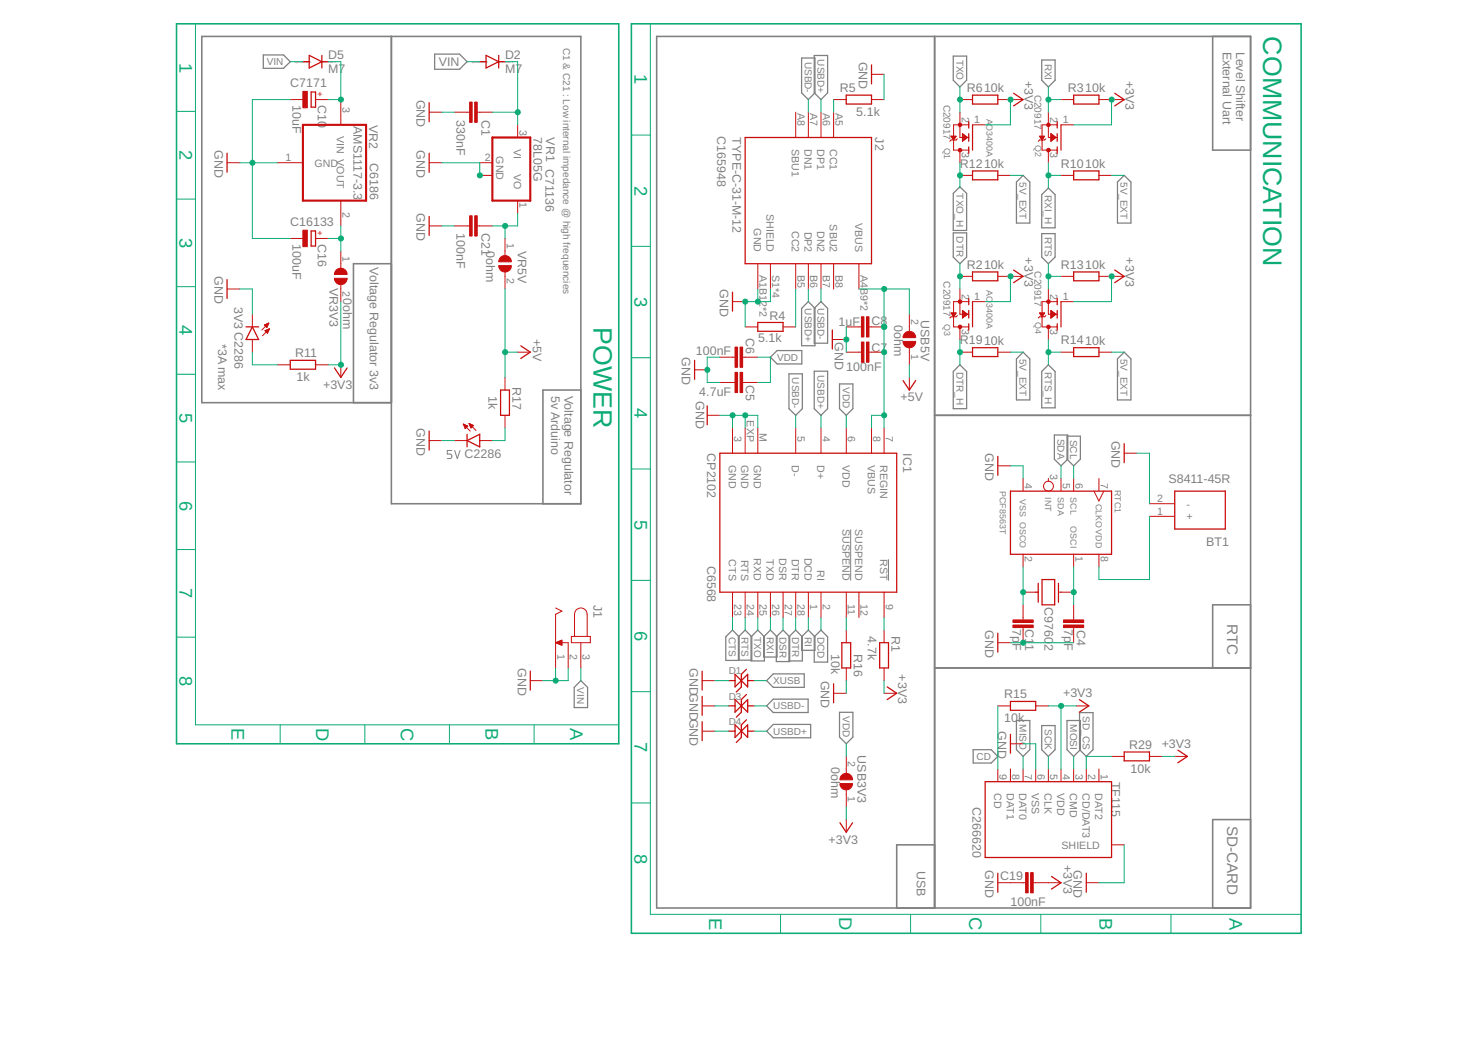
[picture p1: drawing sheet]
<svg xmlns="http://www.w3.org/2000/svg" width="297mm" height="210mm" viewBox="0 0 297 210" stroke-linecap="round" stroke-linejoin="round" font-family="sans-serif">
<path d="M78.7 7.3v94h38v-94h-76.1v73.7h38.1M132 7.3h119.3v175.3h-119.3zM187.8 7.3v175.3M243.7 7.3v22.9h7.6M78.7 53h-7.7v28M116.7 78.4h-7.6v22.9M187.8 83.5h63.5M187.8 134.3h63.5M251.3 121.6h-7.6v12.7M187.8 169.9h-7.6v12.7M251.3 164.8h-7.6v17.8" fill="none" stroke="#808080" stroke-width=".32"/>
<path d="M90.8 90.6h-.9v.7h.5a.46 .46 0 0 1 .4 .4 .46 .46 0 0 1-.4 .5h-.5M91.4 90.6l.5 1.6 .6-1.6M171 106.4v10.3M178.6 112.5v4.2" fill="none" stroke="#808080" stroke-width=".2"/>
<g fill="none" stroke="#808080" stroke-width=".25">
<path d="M52.9 11h4.1l1.3 1.4-1.3 1.3h-4.1zM87.4 10.9h5l1.5 1.5-1.5 1.5h-5zM161.1 11.7h2.7v7l-1.3 1.3-1.4-1.3zM163.6 11.2h2.7v7.5l-1.3 1.3-1.4-1.3zM191.6 11.3h2.7v4.8l-1.4 1.4-1.3-1.4zM209.4 12.1h2.6v4l-1.3 1.4-1.3-1.4zM192.9 37.5l1.4 1.4v7.4h-2.7v-7.4zM204.3 36.6l1.3-1.3 1.4 1.3v8.3h-2.7zM209.4 39.1l1.3-1.3 1.3 1.3v6.7h-2.6zM224.6 36.6l1.3-1.3 1.4 1.3v8.3h-2.7zM191.6 46.8h2.7v4.9l-1.4 1.3-1.3-1.3zM209.4 47h2.6v4.7l-1.3 1.3-1.3-1.3z"/>
<path d="M156.2 70.5h4.9v2.7h-4.9l-1.4-1.4zM158.6 75.2h2.6v7l-1.3 1.3-1.3-1.3zM162.5 60.6l1.3 1.4v7.5h-2.7v-7.5zM163.6 74.6h2.7v7.6l-1.3 1.3-1.4-1.3zM165 60.6l1.3 1.4v7h-2.7v-7zM168.7 77.2h2.7v5l-1.3 1.3-1.4-1.3zM192.9 73.3l1.4 1.4v7.5h-2.7v-7.5zM205.6 70.8l1.4 1.4v8.2h-2.7v-8.2zM210.7 73.3l1.3 1.4v7.3h-2.6v-7.3zM224.6 72.2l1.3-1.4 1.4 1.4v8.2h-2.7zM211.9 87.5h2.7v4.8l-1.4 1.4-1.3-1.4zM214.4 87.7h2.7v4.6l-1.3 1.4-1.4-1.4z"/>
<path d="M116.7 136.8l1.4 1.4v4.1h-2.7v-4.1zM147.2 126.7l1.3 1.3v4.8h-2.6v-4.8zM149.8 126.7l1.3 1.3v4.7h-2.7v-4.7zM152.3 126.7l1.3 1.3v4.9h-2.7v-4.9zM154.8 126.7l1.4 1.3v4.1h-2.7v-4.1zM155.4 135.5h6.2v2.7h-6.2l-1.3-1.4zM157.4 126.7l1.3 1.3v5h-2.7v-5zM159.9 126.7l1.3 1.3v4.9h-2.6v-4.9zM162.5 126.7l1.3 1.3v2.7h-2.7v-2.7zM163.6 128l1.4-1.3 1.3 1.3v5.1h-2.7zM155.4 140.6h7v2.7h-7l-1.3-1.4zM155.4 145.6h7.5v2.7h-7.5l-1.3-1.3z"/>
<path d="M168.7 143.2h2.7v5l-1.3 1.3-1.4-1.3zM195.6 150.7h3.6l1.3 1.4-1.3 1.3h-3.6zM204.3 144.9h2.7v5.8l-1.4 1.4-1.3-1.4zM209.4 145.9h2.6v4.8l-1.3 1.4-1.3-1.4zM214.4 144.9h2.7v5.8l-1.3 1.4-1.4-1.4zM217 143.3h2.7v7.4l-1.4 1.4-1.3-1.4z"/>
</g>
<g fill="none" stroke="#c90d0c" stroke-width=".25">
<path d="M60.9 12.4h1.2M62.1 11.1l2.6 1.3-2.6 1.3zM62.5 18.5h.9v3h-.9zM64.7 12.4h1.3M64.7 11.1v2.6M96.4 12.4h1.3M97.7 11.1l2.5 1.3-2.5 1.3zM100.2 11.1v2.6M100.2 12.4h1.3M170.1 19.1h5.1v1.8h-5.1zM175.2 13v3.8M195.5 19.1h5v1.8h-5z"/>
<path d="M203.7 18.8l1.9 1.2-1.9 1.3M215.8 19.1h5.1v1.8h-5.1zM224 18.8l1.9 1.2-1.9 1.3M45.6 30.8v3.8M86.3 20.7v3.8M86.3 30.8v3.8M149.8 27.6h25.4v25.4h-25.4zM194.7 24.5v1.2M194.7 26.9v1.5M194.7 29.5v1.3M195.5 34.4h5v1.8h-5zM195.5 25.1v5.1"/>
<path d="M212.5 24.5v1.2M212.5 26.9v1.5M212.5 29.5v1.3M213.2 25.1v5.1M215.8 34.4h5.1v1.8h-5.1zM45.6 56.2v3.8M62.5 46.4h.9v3.1h-.9zM86.3 43.5v3.8M147.2 58.7v3.8M195.5 54.7h5v1.8h-5zM203.7 54.3l1.9 1.3-1.9 1.2M215.8 54.7h5.1v1.8h-5.1z"/>
<path d="M224 54.3l1.9 1.3-1.9 1.2M49.4 65.7h2.6M50.7 65.7l1.3 2.6h-2.6zM58.3 72.5h5.1v1.7h-5.1zM67.2 74l1.3 1.9 1.3-1.9M100.6 78.4h1.8v5.1h-1.8zM104.7 69.5l1.9 1.3-1.9 1.3M139.6 72.5v3.8M152.3 64.8h5.1v1.8h-5.1zM167.3 66.4v3.8M181.5 76.5l1.3 1.9 1.2-1.9M194.7 60v1.3"/>
<path d="M194.7 62.4v1.5M194.7 65.1v1.3M195.5 69.9h5v1.8h-5zM195.5 60.6v5.1M212.5 60v1.3M212.5 62.4v1.5M212.5 65.1v1.3M213.2 60.6v5.1M215.8 69.9h5.1v1.8h-5.1zM86.3 86.7v3.8M93.9 88.6l2.5-1.3v2.6zM93.9 87.3v2.6"/>
<path d="M142.1 81.6v3.8M144.7 91.1h35.5v28h-35.5zM200.5 91.8v3.8M203.1 98.7h20.3v12.7h-20.3zM225.9 89.2v3.8M236.1 98.7h10.2v7.7h-10.2zM208.2 119.1h.5M208.7 117.3v3.8M209.4 116.5h2.6v5.1h-2.6zM212.7 117.3v3.8M213 119.1h.2M106.6 134.9v3.8"/>
<path d="M141.1 134.9v3.8M146.5 136.8h1.2M147.7 135.6v2.5l2.6-2.5v2.5zM150 134.6l-1 1v2.5l-1 1M150 139.6l-1 1.1v2.5l-1 1M150.3 136.8h1.2M167.5 137.5v3.8M169.2 129.2h1.8v5.1h-1.8zM176.8 129.2h1.8v5.1h-1.8zM178.3 138.1l1.9 1.3-1.9 1.3M200.5 127.3v3.8M141.1 140v3.8"/>
<path d="M141.1 145.1v3.8M146.5 141.9h1.2M146.5 147h1.2M147.7 140.7l2.6 2.5v-2.5l-2.6 2.5zM147.7 145.7v2.6l2.6-2.6v2.6zM150 144.7l-1 1v2.6l-1 1M150.3 141.9h1.2M150.3 147h1.2M198 157.2h25.4v15.2h-25.4zM203.1 141h5.1v1.8h-5.1zM203.1 147.6v3.8M216.9 140.7l1.9 1.2-1.9 1.3"/>
<path d="M225.9 151.2h5.1v1.8h-5.1zM236.7 150.8l1.9 1.3-1.9 1.3M168.8 165.4l1.3 1.9 1.2-1.9M200.5 175.6v3.8M211.3 176.2l1.9 1.3-1.9 1.3M218.3 175.6v3.8"/>
</g>
<g fill="none" stroke="#c90d0c" stroke-width=".2">
<path d="M175.2 14.9h2.5M45.6 32.7h2.6M55.8 32.7h5.1M58.3 20h2.6M63.4 20h2.6M68.5 20v5.1M86.3 22.6h2.5M86.3 32.7h2.5M91.3 22.6h3.1M95.9 22.6h3.1M96.4 32.7h2.6M96.4 35.3h2.6"/>
<path d="M104 25.1v2.5M159.9 22.6v5M162.5 22.6v5M165 22.6v5M167.5 22.6v5M167.5 20h2.6M175.2 20h2.5M191.1 27.4h1.1l-.6 .8zM191.2 27.4v.1M191.3 27.4v.2M191.4 27.4v.4M191.5 27.4v.6"/>
<path d="M191.7 27.4v.7M191.8 27.4v.5M191.9 27.4v.3M192 27.4v.2M192.2 27.4h.1M192.4 27.9l-.2 .3h-1.1l-.2 .2M192.9 20h2.6M192.9 22.6v5h1.8M192.9 30.2v2.5M192.9 35.3h2.6M193.4 26.9l1 .7-1 .8zM193.5 26.9v1.5"/>
<path d="M193.6 27v1.3M193.7 27.1v1.1M193.8 27.2v.9M194 27.3v.7M194.1 27.4v.5M194.2 27.5v.3M194.3 27.5v.2M194.4 27.6l.1 .1M194.7 25.1h-3.1v5.1h3.1M195.5 25.1h2.5M200.5 20h5.1M200.5 35.3h2.6"/>
<path d="M208.9 27.4h1l-.5 .8zM209 27.4v.2M209.1 27.4v.3M209.3 27.4v.5M209.5 27.4v.6M209.6 27.4v.4M209.8 27.4v.2M209.9 27.4v.1M210.2 27.9l-.3 .3h-1l-.2 .2M210.7 22.6v5h1.8M210.7 30.2v2.5M211.2 26.9l1 .7-1 .8z"/>
<path d="M211.3 27v1.3M211.5 27.1v1.1M211.6 27.2v.9M211.7 27.2v.8M211.8 27.3v.6M211.9 27.4v.5M212 27.5v.3M212.2 27.6v.1M212.5 25.1h-3.1v5.1h3.1M213.2 20h2.6M213.2 25.1h2.6M213.2 35.3h2.6"/>
<path d="M220.9 20h5M220.9 35.3h2.5M45.6 58.1h2.6M58.3 47.9h2.6M63.4 47.9h2.6M68.5 40.3v5.1M68.5 50.5v3.4M68.5 57.2v3.4M86.3 45.4h2.5M91.3 45.4h3.1M95.9 45.4h3.1M101.5 47.9v3.5"/>
<path d="M101.5 54.7v3.4M104 40.3v2.6M152.3 53v5.1M154.8 53v5.1M159.9 53v5.1M162.5 53v5.1M165 53v5.1M167.5 53v5.1M172.6 53v5.1M192.9 58.1v5.1h1.8M192.9 55.6h2.6M200.5 55.6h5.1"/>
<path d="M210.7 58.1v5.1h1.8M213.2 55.6h2.6M220.9 55.6h5M50.7 63.2v2.5M50.7 68.3v2.5M53.1 65.3l.9-.3-.4 .8zM53.2 65.3v.1M53.3 66.5l.8-.4-.3 .9zM53.3 65.3v.3M53.3 66.5v.1M53.4 65.2v.5M53.4 66.4v.3"/>
<path d="M53.6 65.2v.6M53.6 66.4v.4M53.7 65.1v.6M53.7 66.3v.6M53.8 65.1v.4M53.8 66.3v.6M53.9 65v.2M53.9 66.2v.4M54 65l-1.4 1.4M54 66.1v.2M54.1 66.1l-1.4 1.4M55.8 73.3h2.5"/>
<path d="M63.4 73.3h2.6M68.5 73.3v2.6M101.5 75.9v2.5M104 70.8h2.6M139.6 74.4h2.5M144.7 76.9h3M144.7 71.8h3M147.2 60.6h2.6M149.2 76.9h3.1M149.2 71.8h3.1M149.8 65.7h2.5M157.4 65.7h2.5"/>
<path d="M167.3 68.3h2.5M170.1 65.7h3M170.1 70.8h3M174.6 65.7h3.1M174.6 70.8h3.1M182.8 63.2v3.4M182.8 69.9v3.4M182.8 75.9v2.5M191.1 62.9h1.1l-.6 .8zM191.2 62.9v.1M191.3 62.9v.3M191.4 62.9v.5"/>
<path d="M191.5 62.9v.6M191.7 62.9v.8M191.8 62.9v.6M191.9 62.9v.4M192 62.9v.2M192.2 62.9h.1M192.4 63.4l-.2 .3h-1.1l-.2 .2M192.9 70.8h2.6M192.9 65.7v2.6M193.4 62.4l1 .8-1 .7zM193.5 62.5v1.4M193.6 62.5v1.3"/>
<path d="M193.7 62.7v1M193.8 62.7v.9M194 62.8v.8M194.1 62.9v.6M194.2 63v.4M194.3 63.1v.2M194.4 63.2h.1M194.7 60.6h-3.1v5.1h3.1M195.5 60.6h2.5M200.5 70.8h2.6M208.9 62.9h1l-.5 .8zM209 62.9v.2"/>
<path d="M209.1 62.9v.4M209.3 62.9v.6M209.5 62.9v.7M209.6 62.9v.5M209.8 62.9v.3M209.9 62.9v.1M210.2 63.4l-.3 .3h-1l-.2 .2M210.7 65.7v2.6M211.2 62.4l1 .8-1 .7zM211.3 62.5v1.4M211.5 62.6v1.2M211.6 62.7v1"/>
<path d="M211.7 62.8v.8M211.8 62.9v.6M211.9 63v.4M212 63.1v.2M212.2 63.2h.1M212.5 60.6h-3.1v5.1h3.1M213.2 60.6h2.6M213.2 70.8h2.6M220.9 70.8h2.5M86.3 88.6h2.5M91.3 88.6h2.6M93.1 85.3l1.4 1.4"/>
<path d="M93.1 85.3l.9 .4-.5 .5M93.1 85.3l.4 .9M93.1 85.3h.1M93.2 85.3v.3M93.4 85.4v.5M93.5 85.4v.7M93.6 85.5v.6M93.7 85.6v.4M93.9 85.6v.2M94 85.6v.1M94.3 85.2l1.4 1.4M94.3 85.2l.8 .3-.5 .5z"/>
<path d="M94.3 85.2v.1M94.4 85.2v.4M94.6 85.3v.6M94.7 85.3v.7M94.8 85.4v.5M94.9 85.4v.4M95.1 85.5v.1M96.4 88.6h2.6M101.5 83.5v2.5M142.1 83.5h2.6M147.2 86v5.1M149.8 86v5.1"/>
<path d="M152.3 86v5.1M159.9 86v5.1M165 86v5.1M170.1 86v5.1M175.2 86v5.1M177.7 86v5.1M200.5 93.7h2.6M205.6 96.2v2.5M210.7 96.2v.6M213.2 96.2v2.5M215.8 96.2v2.5M219.9 98.7l1 2 .9-2"/>
<path d="M220.9 96.2v2.5M225.9 91.1h2.6M147.2 119.1v5M149.8 119.1v5M152.3 119.1v5M154.8 119.1v5M157.4 119.1v5M159.9 119.1v5M162.5 119.1v5M165 119.1v5M170.1 119.1v5M172.6 119.1v5"/>
<path d="M177.7 119.1v5M205.6 111.4v2.6M205.6 119.1h2.6M213.2 119.1h2.6M215.8 111.4v2.6M220.9 111.4v2.6M231 103.8h5.1M231 101.3h5.1M106.6 136.8h2.5M111.7 129.2h2.5v5.1M111.7 122.2l1.2 .7-1.2 .6v10.8M111.7 129.2l1.2-.5v1z"/>
<path d="M111.7 129.2h.1M111.8 129.2v.1M111.9 129.1v.2M112.1 129.1v.3M112.2 129v.4M112.3 129v.5M112.4 128.9v.6M112.5 128.9v.7M112.7 128.8v.8M112.8 128.8v.9M112.9 128.7v1M114.8 128h3.8v1.2h-3.8z"/>
<path d="M115.5 128v-4.5a1.27 1.27 0 0 1 1.2-1.3 1.27 1.27 0 0 1 1.3 1.3v4.5M116.7 129.2v5.1M141.1 136.8h2.6M167.5 139.4h2.6M170.1 126.7v2.5M170.1 134.3v2.5M177.7 126.7v2.5M177.7 134.3v2.5M177.7 139.4h2.5M200.5 129.2h2.6M205.6 121.6v3.1M205.6 126.2v3"/>
<path d="M215.8 121.6v3.1M215.8 126.2v3M141.1 141.9h2.6M141.1 147h2.6M170.1 152.1v3.4M170.1 158.8v3.4M200.5 154.6v2.6M200.5 141.9h2.6M203.1 154.6v2.6M203.1 149.5h2.5M205.6 154.6v2.6M208.2 154.6v2.6"/>
<path d="M208.2 141.9h2.5M210.7 154.6v2.6M213.2 154.6v2.6M215.8 154.6v2.6M216.3 141.9h2.5M218.3 154.6v2.6M220.9 154.6v2.6M223.4 152.1h2.5M231 152.1h2.6M236.1 152.1h2.5M170.1 164.8v2.5M200.5 177.5h5.6"/>
<path d="M207.6 177.5h5.6M218.3 177.5h2.6M223.4 169.9h2.5"/>
<circle cx="210.7" cy="97.7" r=".99"/>
</g>
<g fill="#c90d0c" stroke="#c90d0c" stroke-width=".2">
<path d="M147.7 74.9h.5v4h-.5z"/>
<path d="M148.7 74.9h.5v4h-.5z"/>
<path d="M147.7 69.8h.5v4.1h-.5z"/>
<path d="M148.7 69.8h.5v4.1h-.5z"/>
<path d="M173.1 68.8h.5v4h-.5z"/>
<path d="M174.1 68.8h.5v4h-.5z"/>
<path d="M173.1 63.7h.5v4.1h-.5z"/>
<path d="M174.1 63.7h.5v4.1h-.5z"/>
<path d="M213.7 125.7h4.1v.5h-4.1z"/>
<path d="M213.7 124.7h4.1v.5h-4.1z"/>
<path d="M203.6 125.7h4v.5h-4z"/>
<path d="M203.6 124.7h4v.5h-4z"/>
<path d="M60.9 18.4h.9v3.3h-.9z"/>
<path d="M60.9 46.3h.9v3.3h-.9z"/>
<path d="M94.4 20.5h.5v4.1h-.5z"/>
<path d="M95.4 20.5h.5v4.1h-.5z"/>
<path d="M94.4 43.4h.5v4.1h-.5z"/>
<path d="M95.4 43.4h.5v4.1h-.5z"/>
<path d="M207.1 175.5h.5v4h-.5z"/>
<path d="M206.1 175.5h.5v4h-.5z"/>
</g>
<g fill="#c90d0c" stroke="#c90d0c" stroke-width=".2">
<path d="M100.2 53.4h2.6a1.27 1.27 0 0 1-1.3 1.3 1.27 1.27 0 0 1-1.3-1.3z" fill-rule="evenodd"/>
<path d="M100.6 51.7a1.27 1.27 0 0 1 1.4-.2 1.27 1.27 0 0 1 .8 1.1h-2.6l.1-.4z" fill-rule="evenodd"/>
<path d="M181.9 66.9a1.27 1.27 0 0 1 1.4-.2 1.27 1.27 0 0 1 .7 1.2h-2.5l.1-.5z" fill-rule="evenodd"/>
<path d="M181.5 68.6h2.5a1.27 1.27 0 0 1-1.2 1.3 1.27 1.27 0 0 1-1.3-1.3z" fill-rule="evenodd"/>
<path d="M67.2 55.9h2.6a1.27 1.27 0 0 1-1.3 1.3 1.27 1.27 0 0 1-1.3-1.3z" fill-rule="evenodd"/>
<path d="M67.6 54.2a1.27 1.27 0 0 1 1.4-.2 1.27 1.27 0 0 1 .8 1.2h-2.6l.1-.5z" fill-rule="evenodd"/>
<path d="M169.2 155.8a1.27 1.27 0 0 1 1.4-.2 1.27 1.27 0 0 1 .7 1.2h-2.5l.1-.5z" fill-rule="evenodd"/>
<path d="M168.8 157.5h2.5a1.27 1.27 0 0 1-1.2 1.3 1.27 1.27 0 0 1-1.3-1.3z" fill-rule="evenodd"/>
<circle cx="192.9" cy="25.1" r=".36"/>
<circle cx="192.9" cy="30.2" r=".36"/>
<circle cx="210.7" cy="25.1" r=".36"/>
<circle cx="210.7" cy="30.2" r=".36"/>
<circle cx="192.9" cy="60.6" r=".36"/>
<circle cx="192.9" cy="65.7" r=".36"/>
<circle cx="210.7" cy="60.6" r=".36"/>
<circle cx="210.7" cy="65.7" r=".36"/>
</g>
<path d="M60.9 25.1h12.7v15.2h-12.7zM99 27.6h7.6v12.7h-7.6z" fill="none" stroke="#c90d0c" stroke-width=".42"/>
<path d="M35.5 4.8h88.9v144.7h-88.9zM126.9 4.8h134.6v182.8h-134.6z" fill="none" stroke="#0dab76" stroke-width=".32"/>
<g fill="none" stroke="#0dab76" stroke-width=".2">
<path d="M39.3 4.8v140.9h85.1M58.3 12.4h2.6M66 12.4h2.5v7.6h-2.5M93.9 12.4h2.5M101.5 12.4h2.5v12.7M130.7 4.8v179h130.8M177.7 14.9v5.1M192.9 17.5v5.1M210.7 17.5v5.1M35.5 22.4h3.8M48.2 32.7h7.6M58.3 20h-7.6v27.9h7.6"/>
<path d="M88.8 22.6h2.5M88.8 32.7h7.6v2.6M99 22.6h5M126.9 27.2h3.8M162.5 20v2.6M165 20v2.6M167.5 20v2.6M192.9 32.7v5.1M203.1 20v5.1h-5.1M203.1 35.3h2.5M210.7 20h2.5M210.7 32.7v5.1"/>
<path d="M210.7 35.3h2.5M223.4 20v5.1h-7.6M223.4 35.3h2.5M35.5 40h3.8M35.5 57.6h3.8M48.2 58.1h2.5v5.1M66 47.9h2.5M68.5 45.4v5.1M88.8 45.4h2.5M101.5 45.4v2.5M101.5 58.1v17.8M104 42.9v2.5h-5"/>
<path d="M126.9 49.5h3.8M152.3 58.1v2.5M154.8 58.1v2.5h-5v5.1M159.9 58.1v7.6M162.5 58.1v2.5M165 58.1v2.5M172.6 58.1h10.2v5.1M177.7 58.1v27.9M192.9 53v5.1M203.1 55.6v5h-5.1M210.7 53v5.1M210.7 55.6h2.5"/>
<path d="M223.4 55.6v5h-7.6M35.5 75.2h3.8M50.7 70.8v2.5h5.1M68.5 60.6v12.7h-2.5M101.5 70.8h2.5M126.9 71.9h3.8M144.7 71.8h-2.6v5.1h2.6M152.3 71.8h2.5v5.1h-2.5M169.8 68.3h.3M170.1 65.7v5.1M182.8 73.3v2.6M192.9 68.3v5"/>
<path d="M203.1 70.8h2.5M210.7 70.8h2.5M210.7 68.3v5M223.4 70.8h2.5M35.5 92.9h3.8M88.8 88.6h2.5M101.5 86v2.6h-2.5M126.9 94.3h3.8M144.7 83.5h7.6v2.5M147.2 83.5v2.5M149.8 83.5v2.5M159.9 83.5v2.5"/>
<path d="M165 83.5v2.5M170.1 83.5v2.5M177.7 83.5h-2.5v2.5M203.1 93.7h2.5v2.5M213.2 93.7v2.5M215.8 93.7v2.5M228.5 91.1h2.5v10.2M35.5 110.5h3.8M126.9 116.7h3.8M205.6 114v7.6M215.8 114v7.6M231 103.8v12.7h-10.1v-2.5"/>
<path d="M35.5 128.1h3.8M111.7 134.3v2.5M114.2 134.3v2.5h-5.1M116.7 134.3v2.5M126.9 139.1h3.8M143.7 136.8h2.8M147.2 124.1v2.6M149.8 124.1v2.6M151.5 136.8h2.6M152.3 124.1v2.6M154.8 124.1v2.6M157.4 124.1v2.6"/>
<path d="M159.9 124.1v2.6M162.5 124.1v2.6M165 124.1v2.6M170.1 124.1v2.6M170.1 136.8v2.6M177.7 124.1v2.6M177.7 136.8v2.6M203.1 129.2h12.7M56.3 145.7v3.8M73.3 145.7v3.8M90.3 145.7v3.8M107.3 145.7v3.8"/>
<path d="M143.7 141.9h2.8M143.7 147h2.8M151.5 141.9h2.6M151.5 147h2.6M170.1 149.5v2.6M200.5 141.9v12.7M205.6 149.5h2.6v5.1M205.6 152.1v2.5M210.7 141.9h5.6M210.7 152.1v2.5M213.2 141.9v12.7M215.8 152.1v2.5"/>
<path d="M223.4 152.1h-5.1v2.5M233.6 152.1h2.5M126.9 161.4h3.8M170.1 162.2v2.6M225.9 169.9v7.6h-5M156.9 183.8v3.8M183 183.8v3.8M209.2 183.8v3.8M235.3 183.8v3.8"/>
</g>
<g fill="#0dab76" stroke="#0dab76" stroke-width=".2">
<circle cx="152.3" cy="60.6" r=".51"/>
<circle cx="149.8" cy="60.6" r=".51"/>
<circle cx="149.8" cy="83.5" r=".51"/>
<circle cx="147.2" cy="83.5" r=".51"/>
<circle cx="142.2" cy="74.4" r=".51"/>
<circle cx="170.1" cy="68.3" r=".51"/>
<circle cx="96.4" cy="35.3" r=".51"/>
<circle cx="50.7" cy="32.7" r=".51"/>
<circle cx="205.6" cy="129.2" r=".51"/>
<circle cx="111.7" cy="136.8" r=".51"/>
<circle cx="101.5" cy="70.8" r=".51"/>
<circle cx="210.7" cy="20" r=".51"/>
<circle cx="192.9" cy="20" r=".51"/>
<circle cx="192.9" cy="55.6" r=".51"/>
<circle cx="68.5" cy="73.3" r=".51"/>
<circle cx="213.3" cy="141.9" r=".51"/>
<circle cx="203.1" cy="20" r=".51"/>
<circle cx="223.4" cy="20" r=".51"/>
<circle cx="203.1" cy="55.6" r=".51"/>
<circle cx="223.4" cy="55.6" r=".51"/>
<circle cx="177.7" cy="65.7" r=".51"/>
<circle cx="177.7" cy="70.8" r=".51"/>
<circle cx="177.7" cy="83.5" r=".51"/>
<circle cx="177.7" cy="58.1" r=".51"/>
<circle cx="210.7" cy="55.6" r=".51"/>
<circle cx="68.5" cy="20" r=".51"/>
<circle cx="104.1" cy="22.6" r=".51"/>
<circle cx="205.6" cy="119.1" r=".51"/>
<circle cx="215.8" cy="119.1" r=".51"/>
<circle cx="210.7" cy="35.3" r=".51"/>
<circle cx="192.9" cy="35.3" r=".51"/>
<circle cx="192.9" cy="70.8" r=".51"/>
<circle cx="210.7" cy="70.8" r=".51"/>
<circle cx="101.5" cy="45.4" r=".51"/>
<circle cx="68.5" cy="47.9" r=".51"/>
</g>
<g font-size="5.4" fill="#0dab76">
<text x="253.9" y="7.3" transform="rotate(90 253.9 7.3)">COMMUNICATION</text>
<text x="119.3" y="65.7" transform="rotate(90 119.3 65.7)">POWER</text>
</g>
<g font-size="3.7" fill="#0dab76">
<text x="36.1" y="12.6" transform="rotate(90 36.1 12.6)">1</text>
<text x="127.5" y="15" transform="rotate(90 127.5 15)">1</text>
<text x="36.1" y="30.2" transform="rotate(90 36.1 30.2)">2</text>
<text x="127.5" y="37.3" transform="rotate(90 127.5 37.3)">2</text>
<text x="36.1" y="47.8" transform="rotate(90 36.1 47.8)">3</text>
<text x="127.5" y="59.7" transform="rotate(90 127.5 59.7)">3</text>
<text x="36.1" y="65.4" transform="rotate(90 36.1 65.4)">4</text>
<text x="36.1" y="83" transform="rotate(90 36.1 83)">5</text>
<text x="127.5" y="82.1" transform="rotate(90 127.5 82.1)">4</text>
<text x="36.1" y="100.7" transform="rotate(90 36.1 100.7)">6</text>
<text x="127.5" y="104.5" transform="rotate(90 127.5 104.5)">5</text>
<text x="36.1" y="118.3" transform="rotate(90 36.1 118.3)">7</text>
<text x="127.5" y="126.9" transform="rotate(90 127.5 126.9)">6</text>
<text x="36.1" y="135.9" transform="rotate(90 36.1 135.9)">8</text>
<text x="46.5" y="146.4" transform="rotate(90 46.5 146.4)">E</text>
<text x="63.5" y="146.3" transform="rotate(90 63.5 146.3)">D</text>
<text x="80.5" y="146.3" transform="rotate(90 80.5 146.3)">C</text>
<text x="97.5" y="146.4" transform="rotate(90 97.5 146.4)">B</text>
<text x="114.6" y="146.4" transform="rotate(90 114.6 146.4)">A</text>
<text x="127.5" y="149.2" transform="rotate(90 127.5 149.2)">7</text>
<text x="127.5" y="171.6" transform="rotate(90 127.5 171.6)">8</text>
<text x="142.5" y="184.5" transform="rotate(90 142.5 184.5)">E</text>
<text x="168.6" y="184.4" transform="rotate(90 168.6 184.4)">D</text>
<text x="194.8" y="184.4" transform="rotate(90 194.8 184.4)">C</text>
<text x="221" y="184.5" transform="rotate(90 221 184.5)">B</text>
<text x="247.1" y="184.5" transform="rotate(90 247.1 184.5)">A</text>
</g>
<g font-size="3.1" fill="#808080">
<text x="246.6" y="125.5" transform="rotate(90 246.6 125.5)">RTC</text>
<text x="246.6" y="166" transform="rotate(90 246.6 166)">SD-CARD</text>
</g>
<g font-size="2.5" fill="#808080">
<text x="65.9" y="11.9">D5</text>
<text x="101.5" y="11.9">D2</text>
<text x="245.7" y="10.4" transform="rotate(90 245.7 10.4)">External Uart</text>
<text x="248.4" y="10.4" transform="rotate(90 248.4 10.4)">Level Shifter</text>
<text x="58.3" y="17.5">C7171</text>
<text x="65.9" y="14.7">M7</text>
<text x="88.2" y="13.3">VIN</text>
<text x="101.5" y="14.7">M7</text>
<text x="172.6" y="12.4" transform="rotate(90 172.6 12.4)">GND</text>
<text x="205.9" y="16.2" transform="rotate(90 205.9 16.2)">+3V3</text>
<text x="226.2" y="16.2" transform="rotate(90 226.2 16.2)">+3V3</text>
<text x="58.8" y="21.2" transform="rotate(90 58.8 21.2)">10uF</text>
<text x="63.9" y="21.2" transform="rotate(90 63.9 21.2)">C10</text>
<text x="83.7" y="20" transform="rotate(90 83.7 20)">GND</text>
<text x="168.8" y="18.5">R5</text>
<text x="172.1" y="23.3">5.1k</text>
<text x="194.3" y="18.5">R610k</text>
<text x="214.6" y="18.5">R310k</text>
<text x="71" y="25.4" transform="rotate(90 71 25.4)">AMS1117-3.3</text>
<text x="74.2" y="25.1" transform="rotate(90 74.2 25.1)">VR2</text>
<text x="91.7" y="24.1" transform="rotate(90 91.7 24.1)">330nF</text>
<text x="96.8" y="24.1" transform="rotate(90 96.8 24.1)">C1</text>
<text x="107.2" y="27.6" transform="rotate(90 107.2 27.6)">78L05G</text>
<text x="109.8" y="27.6" transform="rotate(90 109.8 27.6)">VR1 C71136</text>
<text x="144.2" y="27.4" transform="rotate(90 144.2 27.4)">C165948</text>
<text x="147.2" y="27.6" transform="rotate(90 147.2 27.6)">TYPE-C-31-M-12</text>
<text x="175.9" y="27.6" transform="rotate(90 175.9 27.6)">J2</text>
<text x="43.1" y="30.2" transform="rotate(90 43.1 30.2)">GND</text>
<text x="74.3" y="32.7" transform="rotate(90 74.3 32.7)">C6186</text>
<text x="83.7" y="30.2" transform="rotate(90 83.7 30.2)">GND</text>
<text x="192.9" y="33.7">R1210k</text>
<text x="213.2" y="33.7">R1010k</text>
<text x="58.3" y="45.4">C16133</text>
<text x="83.7" y="42.9" transform="rotate(90 83.7 42.9)">GND</text>
<text x="91.7" y="46.9" transform="rotate(90 91.7 46.9)">100nF</text>
<text x="96.8" y="46.9" transform="rotate(90 96.8 46.9)">C21</text>
<text x="58.8" y="49.1" transform="rotate(90 58.8 49.1)">100uF</text>
<text x="63.9" y="49.1" transform="rotate(90 63.9 49.1)">C16</text>
<text x="74.3" y="53.8" transform="rotate(90 74.3 53.8)">Voltage Regulator 3v3</text>
<text x="97.7" y="50.5" transform="rotate(90 97.7 50.5)">0ohm</text>
<text x="104" y="50.5" transform="rotate(90 104 50.5)">VR5V</text>
<text x="205.9" y="51.8" transform="rotate(90 205.9 51.8)">+3V3</text>
<text x="226.2" y="51.8" transform="rotate(90 226.2 51.8)">+3V3</text>
<text x="43.1" y="55.6" transform="rotate(90 43.1 55.6)">GND</text>
<text x="66.2" y="57.9" transform="rotate(90 66.2 57.9)">VR3V3</text>
<text x="69" y="59.9" transform="rotate(90 69 59.9)">0ohm</text>
<text x="144.7" y="58.1" transform="rotate(90 144.7 58.1)">GND</text>
<text x="194.3" y="54">R210k</text>
<text x="213.2" y="54">R1310k</text>
<text x="47" y="61.7" transform="rotate(90 47 61.7)">3V3 C2286</text>
<text x="154.7" y="64.4">R4</text>
<text x="168.5" y="65.6">1uF</text>
<text x="175.1" y="65.3">C8</text>
<text x="179.7" y="65.3" transform="rotate(90 179.7 65.3)">0ohm</text>
<text x="185" y="64.4" transform="rotate(90 185 64.4)">USB5V</text>
<text x="43.9" y="69.1" transform="rotate(90 43.9 69.1)">*3A max</text>
<text x="59.3" y="71.9">R11</text>
<text x="107.1" y="68.1" transform="rotate(90 107.1 68.1)">+5V</text>
<text x="137.1" y="71.8" transform="rotate(90 137.1 71.8)">GND</text>
<text x="139.8" y="71.4">100nF</text>
<text x="149.9" y="67.9" transform="rotate(90 149.9 67.9)">C6</text>
<text x="152.4" y="68.8">5.1k</text>
<text x="167.8" y="68.8" transform="rotate(90 167.8 68.8)">GND</text>
<text x="175.1" y="70.7">C7</text>
<text x="192.9" y="69.3">R1910k</text>
<text x="213.2" y="69.3">R1410k</text>
<text x="59.6" y="76.7">1k</text>
<text x="103" y="77.9" transform="rotate(90 103 77.9)">R17</text>
<text x="149.9" y="77.4" transform="rotate(90 149.9 77.4)">C5</text>
<text x="170.1" y="74.5">100nF</text>
<text x="64.9" y="78.2">+3V3</text>
<text x="98.2" y="79.6" transform="rotate(90 98.2 79.6)">1k</text>
<text x="110.8" y="79.6" transform="rotate(90 110.8 79.6)">5v Arduino</text>
<text x="113.4" y="79.6" transform="rotate(90 113.4 79.6)">Voltage Regulator</text>
<text x="139.8" y="80.7" transform="rotate(90 139.8 80.7)">GND</text>
<text x="140.5" y="79.6">4.7uF</text>
<text x="181" y="80.7">+5V</text>
<text x="83.7" y="86" transform="rotate(90 83.7 86)">GND</text>
<text x="223.4" y="88.6" transform="rotate(90 223.4 88.6)">GND</text>
<text x="93.4" y="92.1">C2286</text>
<text x="142.1" y="91.1" transform="rotate(90 142.1 91.1)">CP2102</text>
<text x="181.5" y="91.1" transform="rotate(90 181.5 91.1)">IC1</text>
<text x="198" y="91.1" transform="rotate(90 198 91.1)">GND</text>
<text x="234.8" y="97.1">S8411-45R</text>
<text x="142.1" y="113.7" transform="rotate(90 142.1 113.7)">C6568</text>
<text x="242.4" y="109.8">BT1</text>
<text x="119.3" y="121.6" transform="rotate(90 119.3 121.6)">J1</text>
<text x="209.9" y="122.1" transform="rotate(90 209.9 122.1)">C9760</text>
<text x="167" y="131.5" transform="rotate(90 167 131.5)">10k</text>
<text x="171.6" y="131.5" transform="rotate(90 171.6 131.5)">R16</text>
<text x="174.4" y="128" transform="rotate(90 174.4 128)">4.7k</text>
<text x="179.2" y="128" transform="rotate(90 179.2 128)">R1</text>
<text x="198" y="126.7" transform="rotate(90 198 126.7)">GND</text>
<text x="203.5" y="126.4" transform="rotate(90 203.5 126.4)">7p</text>
<text x="203.5" y="129.2" transform="rotate(90 203.5 129.2)">F</text>
<text x="206" y="126.4" transform="rotate(90 206 126.4)">C1</text>
<text x="206" y="129.4" transform="rotate(90 206 129.4)">1</text>
<text x="209.9" y="129.5" transform="rotate(90 209.9 129.5)">2</text>
<text x="213.9" y="126.4" transform="rotate(90 213.9 126.4)">7p</text>
<text x="213.9" y="129.2" transform="rotate(90 213.9 129.2)">F</text>
<text x="216.4" y="126.7" transform="rotate(90 216.4 126.7)">C4</text>
<text x="104" y="134.3" transform="rotate(90 104 134.3)">GND</text>
<text x="138.6" y="134.3" transform="rotate(90 138.6 134.3)">GNDGNDGND</text>
<text x="165" y="136.8" transform="rotate(90 165 136.8)">GND</text>
<text x="180.5" y="135.6" transform="rotate(90 180.5 135.6)">+3V3</text>
<text x="201.8" y="140.4">R15</text>
<text x="213.7" y="140.1">+3V3</text>
<text x="200.5" y="147" transform="rotate(90 200.5 147)">GND</text>
<text x="201.8" y="145.2">10</text>
<text x="204.6" y="145.2">k</text>
<text x="167" y="154.2" transform="rotate(90 167 154.2)">0ohm</text>
<text x="172.4" y="151.9" transform="rotate(90 172.4 151.9)">USB3V3</text>
<text x="226.9" y="150.6">R29</text>
<text x="227.2" y="155.4">10k</text>
<text x="233.5" y="150.3">+3V3</text>
<text x="223.4" y="157.2" transform="rotate(90 223.4 157.2)">TF115</text>
<text x="195.5" y="162.2" transform="rotate(90 195.5 162.2)">C266620</text>
<text x="166.5" y="169.6">+3V3</text>
<text x="213.7" y="173.8" transform="rotate(90 213.7 173.8)">+3V3</text>
<text x="184.3" y="175.1" transform="rotate(90 184.3 175.1)">USB</text>
<text x="198" y="174.9" transform="rotate(90 198 174.9)">GND</text>
<text x="201" y="176.8">C19</text>
<text x="215.8" y="174.9" transform="rotate(90 215.8 174.9)">GND</text>
<text x="203.1" y="182.2">100nF</text>
</g>
<g font-size="2.1" fill="#808080">
<text x="68.8" y="21.6" transform="rotate(90 68.8 21.6)">3</text>
<text x="160.3" y="22.7" transform="rotate(90 160.3 22.7)">A8</text>
<text x="162.8" y="22.7" transform="rotate(90 162.8 22.7)">A7</text>
<text x="165.3" y="22.7" transform="rotate(90 165.3 22.7)">A6</text>
<text x="167.9" y="22.7" transform="rotate(90 167.9 22.7)">A5</text>
<text x="193.3" y="23.6" transform="rotate(90 193.3 23.6)">2</text>
<text x="211.1" y="23.6" transform="rotate(90 211.1 23.6)">2</text>
<text x="67.7" y="27.4" transform="rotate(90 67.7 27.4)">VIN VOUT</text>
<text x="103.3" y="30" transform="rotate(90 103.3 30)">VI</text>
<text x="104.4" y="26.1" transform="rotate(90 104.4 26.1)">3</text>
<text x="159.1" y="30" transform="rotate(90 159.1 30)">SBU1</text>
<text x="161.7" y="30" transform="rotate(90 161.7 30)">DN1</text>
<text x="164.2" y="30" transform="rotate(90 164.2 30)">DP1</text>
<text x="166.8" y="30" transform="rotate(90 166.8 30)">CC1</text>
<text x="195.8" y="24.7">1</text>
<text x="213.6" y="24.7">1</text>
<text x="57.3" y="32.4">1</text>
<text x="63.2" y="33.5">GND</text>
<text x="97.4" y="32.4">2</text>
<text x="99.7" y="31.4" transform="rotate(90 99.7 31.4)">GND</text>
<text x="103.3" y="34.9" transform="rotate(90 103.3 34.9)">VO</text>
<text x="193.3" y="30.5" transform="rotate(90 193.3 30.5)">3</text>
<text x="211.1" y="30.5" transform="rotate(90 211.1 30.5)">3</text>
<text x="104.4" y="40.7" transform="rotate(90 104.4 40.7)">1</text>
<text x="68.8" y="42.7" transform="rotate(90 68.8 42.7)">2</text>
<text x="151.5" y="45.9" transform="rotate(90 151.5 45.9)">GND</text>
<text x="154.1" y="43" transform="rotate(90 154.1 43)">SHIELD</text>
<text x="159.1" y="46.4" transform="rotate(90 159.1 46.4)">CC2</text>
<text x="161.7" y="46.5" transform="rotate(90 161.7 46.5)">DP2</text>
<text x="164.2" y="46.4" transform="rotate(90 164.2 46.4)">DN2</text>
<text x="166.8" y="45.1" transform="rotate(90 166.8 45.1)">SBU2</text>
<text x="171.8" y="44.9" transform="rotate(90 171.8 44.9)">VBUS</text>
<text x="68.8" y="51.5" transform="rotate(90 68.8 51.5)">1</text>
<text x="101.9" y="49" transform="rotate(90 101.9 49)">1</text>
<text x="68.8" y="58.5" transform="rotate(90 68.8 58.5)">2</text>
<text x="101.9" y="55.9" transform="rotate(90 101.9 55.9)">2</text>
<text x="152.6" y="55.4" transform="rotate(90 152.6 55.4)">A1B12*2</text>
<text x="155.2" y="55.4" transform="rotate(90 155.2 55.4)">S1*4</text>
<text x="160.3" y="55.4" transform="rotate(90 160.3 55.4)">B5</text>
<text x="162.8" y="55.4" transform="rotate(90 162.8 55.4)">B6</text>
<text x="165.3" y="55.4" transform="rotate(90 165.3 55.4)">B7</text>
<text x="167.9" y="55.4" transform="rotate(90 167.9 55.4)">B8</text>
<text x="173" y="55.4" transform="rotate(90 173 55.4)">A4B9*2</text>
<text x="193.3" y="59.1" transform="rotate(90 193.3 59.1)">2</text>
<text x="211.1" y="59.1" transform="rotate(90 211.1 59.1)">2</text>
<text x="183.1" y="64.2" transform="rotate(90 183.1 64.2)">2</text>
<text x="195.8" y="60.3">1</text>
<text x="213.6" y="60.3">1</text>
<text x="183.1" y="71.2" transform="rotate(90 183.1 71.2)">1</text>
<text x="193.3" y="66.1" transform="rotate(90 193.3 66.1)">3</text>
<text x="211.1" y="66.1" transform="rotate(90 211.1 66.1)">3</text>
<text x="147.6" y="87.6" transform="rotate(90 147.6 87.6)">3</text>
<text x="150.1" y="84.5" transform="rotate(90 150.1 84.5)">EXP</text>
<text x="152.6" y="87" transform="rotate(90 152.6 87)">M</text>
<text x="160.3" y="87.6" transform="rotate(90 160.3 87.6)">5</text>
<text x="165.3" y="87.6" transform="rotate(90 165.3 87.6)">4</text>
<text x="170.4" y="87.6" transform="rotate(90 170.4 87.6)">6</text>
<text x="175.5" y="87.6" transform="rotate(90 175.5 87.6)">8</text>
<text x="178" y="87.6" transform="rotate(90 178 87.6)">7</text>
<text x="146.4" y="93.5" transform="rotate(90 146.4 93.5)">GND</text>
<text x="149" y="93.5" transform="rotate(90 149 93.5)">GND</text>
<text x="151.5" y="93.5" transform="rotate(90 151.5 93.5)">GND</text>
<text x="159.1" y="93.5" transform="rotate(90 159.1 93.5)">D-</text>
<text x="164.2" y="93.5" transform="rotate(90 164.2 93.5)">D+</text>
<text x="169.3" y="93.5" transform="rotate(90 169.3 93.5)">VDD</text>
<text x="174.4" y="93.5" transform="rotate(90 174.4 93.5)">VBUS</text>
<text x="176.9" y="93.5" transform="rotate(90 176.9 93.5)">REGIN</text>
<text x="211.1" y="95.2" transform="rotate(90 211.1 95.2)">3</text>
<text x="206" y="97.2" transform="rotate(90 206 97.2)">4</text>
<text x="213.6" y="97.2" transform="rotate(90 213.6 97.2)">5</text>
<text x="216.1" y="97.2" transform="rotate(90 216.1 97.2)">6</text>
<text x="221.2" y="97.2" transform="rotate(90 221.2 97.2)">7</text>
<text x="232.6" y="100.9">2</text>
<text x="169.3" y="106.4" transform="rotate(90 169.3 106.4)">SUSPEND</text>
<text x="171.8" y="106.4" transform="rotate(90 171.8 106.4)">SUSPEND</text>
<text x="232.6" y="103.5">1</text>
<text x="238.4" y="104.6">+</text>
<text x="238.4" y="102">-</text>
<text x="146.4" y="112.5" transform="rotate(90 146.4 112.5)">CTS</text>
<text x="149" y="112.5" transform="rotate(90 149 112.5)">RTS</text>
<text x="151.5" y="112.2" transform="rotate(90 151.5 112.2)">RXD</text>
<text x="154.1" y="112.5" transform="rotate(90 154.1 112.5)">TXD</text>
<text x="156.6" y="112.2" transform="rotate(90 156.6 112.2)">DSR</text>
<text x="159.1" y="112.3" transform="rotate(90 159.1 112.3)">DTR</text>
<text x="161.7" y="112.1" transform="rotate(90 161.7 112.1)">DCD</text>
<text x="176.9" y="112.5" transform="rotate(90 176.9 112.5)">RST</text>
<text x="206" y="111.8" transform="rotate(90 206 111.8)">2</text>
<text x="216.1" y="111.8" transform="rotate(90 216.1 111.8)">1</text>
<text x="221.2" y="111.8" transform="rotate(90 221.2 111.8)">8</text>
<text x="164.2" y="114.6" transform="rotate(90 164.2 114.6)">RI</text>
<text x="147.6" y="121.4" transform="rotate(90 147.6 121.4)">23</text>
<text x="150.1" y="121.4" transform="rotate(90 150.1 121.4)">24</text>
<text x="152.6" y="121.4" transform="rotate(90 152.6 121.4)">25</text>
<text x="155.2" y="121.4" transform="rotate(90 155.2 121.4)">26</text>
<text x="157.7" y="121.4" transform="rotate(90 157.7 121.4)">27</text>
<text x="160.3" y="121.4" transform="rotate(90 160.3 121.4)">28</text>
<text x="162.8" y="121.4" transform="rotate(90 162.8 121.4)">1</text>
<text x="165.3" y="121.4" transform="rotate(90 165.3 121.4)">2</text>
<text x="170.4" y="121.4" transform="rotate(90 170.4 121.4)">11</text>
<text x="173" y="121.4" transform="rotate(90 173 121.4)">12</text>
<text x="178" y="121.4" transform="rotate(90 178 121.4)">9</text>
<text x="112" y="131.6" transform="rotate(90 112 131.6)">1</text>
<text x="114.6" y="131.6" transform="rotate(90 114.6 131.6)">2</text>
<text x="117.1" y="131.6" transform="rotate(90 117.1 131.6)">3</text>
<text x="170.4" y="153.1" transform="rotate(90 170.4 153.1)">2</text>
<text x="200.9" y="155.6" transform="rotate(90 200.9 155.6)">9</text>
<text x="203.4" y="155.6" transform="rotate(90 203.4 155.6)">8</text>
<text x="206" y="155.6" transform="rotate(90 206 155.6)">7</text>
<text x="208.5" y="155.6" transform="rotate(90 208.5 155.6)">6</text>
<text x="211.1" y="155.6" transform="rotate(90 211.1 155.6)">5</text>
<text x="213.6" y="155.6" transform="rotate(90 213.6 155.6)">4</text>
<text x="216.1" y="155.6" transform="rotate(90 216.1 155.6)">3</text>
<text x="218.7" y="155.6" transform="rotate(90 218.7 155.6)">2</text>
<text x="221.2" y="155.6" transform="rotate(90 221.2 155.6)">1</text>
<text x="170.4" y="160.1" transform="rotate(90 170.4 160.1)">1</text>
<text x="199.8" y="159.5" transform="rotate(90 199.8 159.5)">CD</text>
<text x="202.3" y="159.5" transform="rotate(90 202.3 159.5)">DAT1</text>
<text x="204.9" y="159.5" transform="rotate(90 204.9 159.5)">DAT0</text>
<text x="207.4" y="159.5" transform="rotate(90 207.4 159.5)">VSS</text>
<text x="209.9" y="159.5" transform="rotate(90 209.9 159.5)">CLK</text>
<text x="212.5" y="159.5" transform="rotate(90 212.5 159.5)">VDD</text>
<text x="215" y="159.5" transform="rotate(90 215 159.5)">CMD</text>
<text x="217.6" y="159.5" transform="rotate(90 217.6 159.5)">CD/DAT3</text>
<text x="220.1" y="159.5" transform="rotate(90 220.1 159.5)">DAT2</text>
<text x="213.4" y="170.6">SHIELD</text>
</g>
<g font-size="2" fill="#808080">
<text x="113.2" y="9.6" transform="rotate(90 113.2 9.6)">C1 &amp; C21 : Low internal impedance @ high frequencies</text>
<text x="164.3" y="11.9" transform="rotate(90 164.3 11.9)">USBD+</text>
<text x="192.2" y="12" transform="rotate(90 192.2 12)">TXO</text>
<text x="53.6" y="13.1">VIN</text>
<text x="161.7" y="12.4" transform="rotate(90 161.7 12.4)">USBD-</text>
<text x="210" y="12.8" transform="rotate(90 210 12.8)">RXI</text>
<text x="189.6" y="21" transform="rotate(90 189.6 21)">C20917</text>
<text x="207.9" y="19" transform="rotate(90 207.9 19)">C20917</text>
<text x="192.2" y="38.9" transform="rotate(90 192.2 38.9)">TXO_H</text>
<text x="204.9" y="36.6" transform="rotate(90 204.9 36.6)">5V_EXT</text>
<text x="210" y="39.1" transform="rotate(90 210 39.1)">RXI_H</text>
<text x="225.2" y="36.6" transform="rotate(90 225.2 36.6)">5V_EXT</text>
<text x="192.2" y="47.5" transform="rotate(90 192.2 47.5)">DTR</text>
<text x="210" y="47.7" transform="rotate(90 210 47.7)">RTS</text>
<text x="189.6" y="56.6" transform="rotate(90 189.6 56.6)">C20917</text>
<text x="207.9" y="54.6" transform="rotate(90 207.9 54.6)">C20917</text>
<text x="161.7" y="62" transform="rotate(90 161.7 62)">USBD+</text>
<text x="164.3" y="62" transform="rotate(90 164.3 62)">USBD-</text>
<text x="156.2" y="72.5">VDD</text>
<text x="159.2" y="75.9" transform="rotate(90 159.2 75.9)">USBD-</text>
<text x="164.3" y="75.4" transform="rotate(90 164.3 75.4)">USBD+</text>
<text x="169.4" y="77.9" transform="rotate(90 169.4 77.9)">VDD</text>
<text x="192.2" y="74.7" transform="rotate(90 192.2 74.7)">DTR_H</text>
<text x="204.9" y="72.2" transform="rotate(90 204.9 72.2)">5V_EXT</text>
<text x="210" y="74.7" transform="rotate(90 210 74.7)">RTS_H</text>
<text x="225.2" y="72.2" transform="rotate(90 225.2 72.2)">5V_EXT</text>
<text x="212.5" y="88.2" transform="rotate(90 212.5 88.2)">SDA</text>
<text x="215.1" y="88.4" transform="rotate(90 215.1 88.4)">SCL</text>
<text x="146.5" y="128" transform="rotate(90 146.5 128)">CTS</text>
<text x="149" y="128" transform="rotate(90 149 128)">RTS</text>
<text x="151.6" y="128" transform="rotate(90 151.6 128)">TXO</text>
<text x="154.1" y="128" transform="rotate(90 154.1 128)">RXI</text>
<text x="156.7" y="128" transform="rotate(90 156.7 128)">DSR</text>
<text x="159.2" y="128" transform="rotate(90 159.2 128)">DTR</text>
<text x="161.7" y="128" transform="rotate(90 161.7 128)">RI</text>
<text x="164.3" y="128" transform="rotate(90 164.3 128)">DCD</text>
<text x="146.4" y="135.6">D1</text>
<text x="155.4" y="137.6">XUSB</text>
<text x="116" y="138.2" transform="rotate(90 116 138.2)">VIN</text>
<text x="146.4" y="140.7">D3</text>
<text x="155.4" y="142.6">USBD-</text>
<text x="169.4" y="143.9" transform="rotate(90 169.4 143.9)">VDD</text>
<text x="146.4" y="145.7">D4</text>
<text x="155.4" y="147.7">USBD+</text>
<text x="204.9" y="145.6" transform="rotate(90 204.9 145.6)">MISO</text>
<text x="210" y="146.6" transform="rotate(90 210 146.6)">SCK</text>
<text x="215.1" y="145.6" transform="rotate(90 215.1 145.6)">MOSI</text>
<text x="217.6" y="144" transform="rotate(90 217.6 144)">SD_CS</text>
<text x="196.3" y="152.8">CD</text>
</g>
<g font-size="1.8" fill="#c90d0c">
<text x="63.8" y="19.4">+</text>
<text x="63.8" y="47.4">+</text>
</g>
<g font-size="1.8" fill="#808080">
<text x="198.3" y="23.8" transform="rotate(90 198.3 23.8)">AO3400A</text>
<text x="189.7" y="29.7" transform="rotate(90 189.7 29.7)">Q1</text>
<text x="208" y="29.2" transform="rotate(90 208 29.2)">Q2</text>
<text x="198.3" y="58.4" transform="rotate(90 198.3 58.4)">AO</text>
<text x="189.7" y="65.2" transform="rotate(90 189.7 65.2)">Q3</text>
<text x="198.3" y="60.9" transform="rotate(90 198.3 60.9)">3400A</text>
<text x="208" y="64.7" transform="rotate(90 208 64.7)">Q4</text>
<text x="200.9" y="98.7" transform="rotate(90 200.9 98.7)">PCF8563T</text>
<text x="205" y="100.3" transform="rotate(90 205 100.3)">VSS OSCO</text>
<text x="210.1" y="100" transform="rotate(90 210.1 100)">INT</text>
<text x="212.6" y="100" transform="rotate(90 212.6 100)">SDA</text>
<text x="215.1" y="100" transform="rotate(90 215.1 100)">SCL</text>
<text x="220.2" y="101.3" transform="rotate(90 220.2 101.3)">CLKOVDD</text>
<text x="224" y="98.5" transform="rotate(90 224 98.5)">RTC1</text>
<text x="215.1" y="105.8" transform="rotate(90 215.1 105.8)">OSCI</text>
</g>
<g font-size=".6" fill="#808080">
<text x="59.2" y="12.6">SpiceOrder 1</text>
<text x="64.3" y="12.6">SpiceOrder 2</text>
<text x="94.7" y="12.6">SpiceOrder 1</text>
<text x="99.8" y="12.6">SpiceOrder 2</text>
</g>
</svg>
